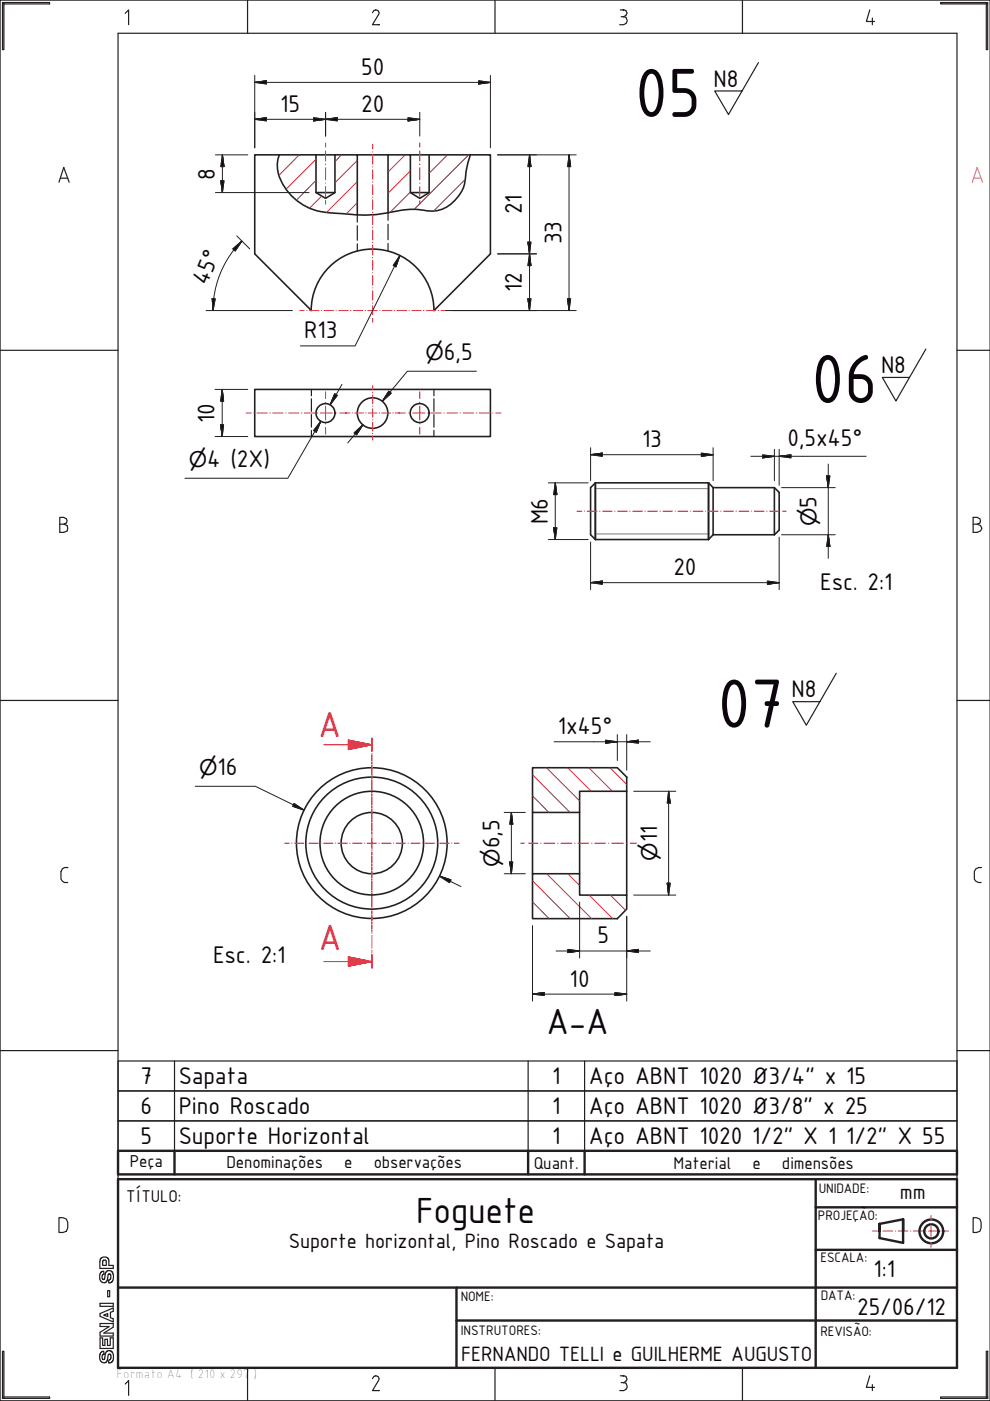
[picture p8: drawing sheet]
<svg xmlns="http://www.w3.org/2000/svg" width="210mm" height="297mm" viewBox="0 0 210 297" stroke-linecap="round" stroke-linejoin="round" font-family="sans-serif">
<g fill="none" stroke="#231f20" stroke-width=".34">
<path d="M59.2 32.8h-5.2v21l12.1 12M59.2 32.8a7.9 7.9 0 0 0 2 8 12.7 12.7 0 0 0 10.4 4.4 34.7 34.7 0 0 0 13.5-.6 16.5 16.5 0 0 1 5.9 .1 7.7 7.7 0 0 0 7.5-5.5 28.4 28.4 0 0 1 1.2-6.4M59.2 32.8h7.8v8l2.1 1.3 1.9-1.3v-8h4.8v12.8M67 32.8h4M75.8 32.8h6.5M87 32.8h4M99.7 32.8h-8.7v8l-2 1.3-2-1.3v-8h-4.7v12.3M99.7 32.8h4.3v21l-12 12M67 40.8h4M87 40.8h4M66 65.8a13 13 0 0 1 13-13 13 13 0 0 1 13 13M54 82.6h50v10h-50z"/>
<path d="M126.3 102.4l-1 1v3.1v6.9l1 1M126.3 102.4v12M126.3 102.4h24M126.3 114.4h24M150.3 102.4v12M150.3 102.4l1 1M151.3 103.4h12.9M151.3 113.4h12.9M151.3 103.4v10M151.3 113.4l-1 1M164.2 103.4v10M164.2 103.4l1.1 1v1v7l-1.1 1"/>
<path d="M112.9 172.3v12.9M112.9 162.8h18l2 2v3h-10v4.5h-10zM122.9 172.3v12.9M132.9 167.8v22M112.9 185.2h10v4.6h10v2.9l-2 2.1h-18z"/>
<circle cx="69" cy="87.6" r="2.01"/>
<circle cx="79" cy="87.6" r="3.2"/>
<circle cx="89" cy="87.6" r="2.01"/>
<circle cx="78.9" cy="178.8" r="16"/>
<circle cx="78.9" cy="178.7" r="14"/>
<circle cx="78.9" cy="178.8" r="6.5"/>
<circle cx="78.9" cy="178.8" r="11"/>
</g>
<g fill="none" stroke="#231f20" stroke-width=".25">
<path d="M75.8 45.6v1.5M75.8 47.9v3M75.8 51.7v1.6M82.3 45.1v1.6M82.3 47.6v3.2M82.3 51.6v1.7M66 82.6v1.3M66 84.6v2.6M66 87.9v2.7M66 91.2v1.4M92 82.6v1.3M92 84.6v2.6"/>
<path d="M92 87.9v2.7M92 91.2v1.4"/>
</g>
<path d="M126.3 103.6h24M126.3 113.2h24" fill="none" stroke="#7e8183" stroke-width=".21"/>
<g fill="none" stroke="#ee253a" stroke-width=".21">
<path d="M73.9 157.9h5M78.9 156.6v2.7M78.9 159.7v.6M78.9 160.7v2.8M78.9 163.9v.5M78.9 164.9v2.7M78.9 168.1v.5M78.9 169.1v2.7M78.9 172.3v.5M78.9 173.2v2.8M78.9 176.4v.6M78.9 177.4v2.8"/>
<path d="M78.9 180.6v.5M78.9 181.6v2.7M78.9 184.8v.5M78.9 185.8v2.7M78.9 189v.5M78.9 189.9v2.8M78.9 193.1v.6M78.9 194.1v2.8M78.9 197.3v.6M78.9 198.3v2.7M78.9 201.5v.6M78.9 202.5v2.7"/>
</g>
<path d="M78.9 156.6v2.7M78.9 202.5v2.7" fill="none" stroke="#ee253a" stroke-width=".38"/>
<path d="M73.9 158.9l5-1z" fill="#ee253a"/>
<path d="M73.9 158.9l5-1z" fill="none" stroke="#ee253a" stroke-width=".21"/>
<path d="M73.9 156.9l5 1-5 1z" fill="#ee253a"/>
<path d="M68.7 157.9h5.2M73.9 156.9l5 1-5 1zM73.9 203.9h5" fill="none" stroke="#ee253a" stroke-width=".21"/>
<path d="M73.9 204.8l5-.9z" fill="#ee253a"/>
<path d="M73.9 204.8l5-.9z" fill="none" stroke="#ee253a" stroke-width=".21"/>
<path d="M73.9 202.9l5 1-5 .9z" fill="#ee253a"/>
<g fill="none" stroke="#ee253a" stroke-width=".21">
<path d="M69.1 30.3v.9M69.1 32v2.1M69.1 34.8v.1M69.1 35.5v2.6M69.1 38.8v.1M69.1 39.6v2.1M79 30.6v1M79 32.2h.1M79 32.7v2.1M79 35.3v.1M79 36v2M79 38.5v.1"/>
<path d="M79 39.1v2.2M89 30.3v.9M89 32v2.1M89 34.8v.1M89 35.5v2.6M89 38.8v.1M89 39.6v2.1M69.1 42.5v.8M79 41.8h.1M79 42.4v2M79 45v.1M79 45.6v2"/>
<path d="M79 48.2h.1M79 48.8v2.1M79 51.4v.1M79 52v2.1M79 54.6v.1M79 55.2v2.1M79 57.8v.1M79 58.4v2.1M89 42.5v.8M63.6 65.8h.9M65 65.8h.1M65.6 65.8h2.1"/>
<path d="M68.1 65.8h.1M68.7 65.8h2M71.3 65.8h.1M71.8 65.8h2M74.3 65.8h.1M74.9 65.8h2M77.4 65.8h.1M78 65.8h2M79 61v.1M79 61.6v2.1M79 64.2v.1M79 64.8v1.9"/>
<path d="M79 67.5v.8M80.5 65.8h.1M81.1 65.8h2.1M83.7 65.8h.1M84.2 65.8h2M86.7 65.8h.1M87.3 65.8h2M89.8 65.8h.1M90.4 65.8h2M92.9 65.8h.1M93.5 65.8h1M52.2 87.6h1.1"/>
<path d="M53.9 87.6h.1M54.5 87.6h2.2M57.2 87.6h.1M57.8 87.6h2.2M60.6 87.6h.1M61.2 87.6h2.2M63.9 87.6h.1M64.6 87.6h2.2M67.3 87.6h.1M68 87.6h2.5M69.1 83.1v1.4M69.1 85.3v.1"/>
<path d="M69.1 86.1v2.9M69.1 89.8v.1M69.1 90.6v1.4M71.2 87.6h.1M72.1 87.6h2.1M74.7 87.6h.1M75.2 87.6h1.9M77.6 87.6h.1M78.1 87.6h1.9M79 81.8v.9M79 83.2v.1M79 83.7v1.9"/>
<path d="M79 86.1v.1M79 86.6v1.9M79 89h.1M79 89.5v1.9M79 91.8v.1M79 92.4v.9M80.4 87.6h.1M81 87.6h1.9M83.3 87.6h.1M86 87.6h-2.1M86.7 87.6h.1M87.6 87.6h2.5"/>
<path d="M89 83.1v1.4M89 85.3v.1M89 86.1v2.9M89 89.8v.1M89 90.6v1.4M90.7 87.6h.1M91.4 87.6h2.2M94.2 87.6h.1M94.8 87.6h2.2M97.6 87.6h.1M98.3 87.6h2.2M101.1 87.6h.1"/>
<path d="M101.7 87.6h2.2M104.5 87.6h.1M105.1 87.6h1.2M122.4 108.4h1M124 108.4h.1M124.5 108.4h2.1M127.2 108.4h.1M127.8 108.4h2M130.3 108.4h.1M131 108.4h2.1M133.6 108.4h.1M134.2 108.4h2.1"/>
<path d="M136.8 108.4h.1M137.4 108.4h2.1M140 108.4h.1M140.6 108.4h2.1M143.2 108.4h.1M143.8 108.4h2.1M146.4 108.4h.1M147 108.4h2.1M149.6 108.4h.1M152.3 108.4h-2.1M152.9 108.4h.1M153.5 108.4h2.1"/>
<path d="M156.1 108.4h.1M156.7 108.4h2.1M159.3 108.4h.1M160 108.4h2.1M162.6 108.4h.1M163.2 108.4h1.9M165.9 108.4h.8M60.4 178.8h1M61.9 178.8h.1M62.5 178.8h1.9M64.9 178.8h.1M65.5 178.8h2"/>
<path d="M68 178.8h.1M68.6 178.8h2M71.1 178.8h.1M71.7 178.8h2M74.2 178.8h.1M74.8 178.8h2M77.3 178.8h.1M77.9 178.8h1.9M78.9 160.3v.9M78.9 161.8h.1M78.9 162.3v2M78.9 164.8v.1"/>
<path d="M78.9 165.4v2M78.9 167.9v.1M78.9 168.5v2M78.9 171v.1M78.9 171.6v2M78.9 174.1v.1M78.9 174.7v2M78.9 177.2h.1M78.9 177.8v1.9M80.4 178.8h.1M80.9 178.8h2M83.4 178.8h.1"/>
<path d="M84 178.8h2M86.5 178.8h.1M87.1 178.8h2M89.6 178.8h.1M90.2 178.8h2M92.7 178.8h.1M93.3 178.8h2M95.8 178.8h.1M96.4 178.8h1M110.5 178.8h.8M112.1 178.8h2M114.7 178.8h.1"/>
<path d="M115.4 178.8h2.3M118.3 178.8h.1M119 178.8h2.3M121.9 178.8h.1M122.6 178.8h2.3M125.5 178.8h.1M126.2 178.8h2.3M129.1 178.8h.1M129.8 178.8h2.4M132.9 178.8h.1M133.7 178.8h1.3M78.9 180.3h.1"/>
<path d="M78.9 180.8v2M78.9 183.3v.1M78.9 183.9v2M78.9 186.4v.1M78.9 187v2M78.9 189.5v.1M78.9 190.1v2M78.9 192.6v.1M78.9 193.2v2M78.9 195.7h.1M78.9 196.3v1M68.7 203.9h5.2"/>
<path d="M73.9 202.9l5 1-5 .9zM197.5 257.7v1.1M197.5 259.4h.1M197.5 260v2.2M185.1 261h1M186.6 261h.1M187.3 261h2M189.9 261h.1M190.5 261h2.1M193.1 261h.1M193.7 261h2.1M196.3 261h.1"/>
<path d="M196.9 261h2.1M197.5 262.7v.1M197.5 263.3v1.1M199.5 261h.1M200.2 261h1"/>
</g>
<g fill="none" stroke="#231f20" stroke-width=".25">
<path d="M.8 .5v10h-.3v-10h10v.3h-10M25 7.1h178v282.9h-178zM26.6 2.8l.7-.7v3.1M52.5 0v7.1M79.6 2.1l.5 .1 .3 .5-1.4 2.5h1.4h-.1M79.7 2.1l-.4 .1-.3 .5M105 0v7.1M131.6 2.1l1.2 .1 .2 .6-.2 .4-.5 .3M131.7 3.5h.6M132.2 2.1h.1h-.1M132.3 3.5l.5 .2 .2 .9-.2 .4-.5 .2h-.9M157.5 0v7.1"/>
<path d="M184.5 2.1l-.7 2.5h1.7h-.2M185 3.8v1.4M209.2 .5v10h.3v-10h-10v.3h10M209.9 0h-209.9v297h209.9M12.8 37.8h1.6M14.7 38.6l-1.2-3.1-1 3.1M0 74.3h25M203 74.3h6.9M12.7 109.7h.8l.6 .3 .1 .4-.1 .5-.6 .2 .7 .3 .2 .6-.2 .6-.7 .3h-.8zM12.7 111.1h.8M206.4 111.1h.9l.5-.2 .2-.5-.2-.4-.5-.3h-.9v3.2h.9l.7-.3 .3-.6-.3-.6-.7-.3M0 148.5h25"/>
<path d="M203 148.5h6.9M14.4 183.9h-.7l-.5 .3-.3 .6v1.6l.8 .7h.7M208 183.9h.1h-.6l-.5 .3-.3 .6v1.6l.3 .4 .5 .3h.6M0 222.7h25M25 225h178v6.3h-178h178v6.3h-178h178v6.4h-178zM37 225v19M112 225v19M124 225v19M203 222.7h6.9M12.5 258.2h.9l.7 .3 .3 .7v1.1l-.3 .8-.7 .2h-.9zM206.4 258.2h.7l.7 .3 .3 .7v1.1l-.3 .8-.7 .2h-.7zM21.2 268.9v-1.8l.3-.4 .4-.2 .7 .1 .4 .3 .1 1.4h.9v.6h-2.8"/>
<path d="M21.2 276.3h2.8v.7h-2.8zM21.2 278.5l2.8-1.2v.7l-.6 .2v1.2l.6 .2v.7l-2.8-1.2zM21.3 269.9l.5-.4a.41 .41 0 0 1 .1 .7l-.3 .3 .1 .5a.24 .24 0 0 0 .2 .3 .24 .24 0 0 0 .3-.2l.3-1.4a.88 .88 0 0 1 .9-.3 .88 .88 0 0 1 .6 .8v1.1l-.3 .5-.4 .2-.3-.1v-.5l.5-.4v-.7l-.4-.2-.2 .2-.1 1-.2 .5-.3 .1h-.5l-.4-.3-.3-.5v-.8zM21.9 267.2l.4-.1 .2 .2v1h-.7zM22 278.8l.8-.3v.6zM22.1 271.9h.1M22.8 273.6h.5v1.3h-.5zM.5 296.2h10v.3h-10v-10h.3v10M21.2 280.6h2.8v.8l-2 1.2h2v.7h-2.8v-.8l2-1.3h-2zM21.2 283.7h.6v1.6h.4v-1.3h.6v1.3h.6v-1.6h.6v2.2h-2.8zM21.4 286.7a.37 .37 0 0 1 .5-.2 .37 .37 0 0 1 .1 .6l-.4 .4v.4l.3 .4 .3-.2 .3-1.5 .5-.2 .6 .1 .5 .8-.1 1.1-.4 .5h-.6v-.4l.4-.3 .2-.4-.1-.6-.4-.1-.4 1.6-.5 .2-.7-.2a1.6 1.6 0 0 1-.3-1.7zM25 289.8v.2h.2"/>
<path d="M26.6 293.4l.7-.7v3.1M52.5 290v7M79.6 291.7l.5 .1 .3 .5-1.4 2.5h1.4h-.1M79.7 291.7l-.4 .1-.3 .5M105 290v7M131.6 291.7l1.2 .1 .2 .6-.2 .4-.5 .3M131.7 293.1h.6M132.2 291.7h.1h-.1M132.3 293.1l.5 .2 .2 .9-.2 .4-.5 .2h-.9M157.5 290v7M184.5 291.7l-.7 2.5h1.7h-.2M185 293.6v1.2"/>
<path d="M209.5 296.2h-10v.3h10v-10h-.3v10"/>
</g>
<path d="M206.5 37.8h1.6M208.4 38.6l-1.1-3.1-1.1 3.1" fill="none" stroke="#ede80a" stroke-width=".25"/>
<g fill="none" stroke="#231f20" stroke-width=".51">
<path d="M25 244h178v5h-178zM25 250h178v40h-178zM37 244v5M112 244v5M124 244v5M173 256h30M173 250v40M191.5 258.5l-4.9 1M25 273h178M96.8 280h106.2M96.8 273v17M173 265h30"/>
<path d="M191.5 261v-2.5v5l-4.9-1v-3v1.5"/>
<circle cx="197.5" cy="261.1" r="2.52"/>
<circle cx="197.5" cy="261.1" r="1.5"/>
</g>
<g fill="none" stroke="#992528" stroke-width=".21">
<path d="M63.5 32.8l-4.3 4.4M67 38.2l-4.1 4.2M67 33.8l-6.3 6.3M72.4 32.8l-1.4 1.5M75.8 38.5l-6.6 6.6M75.8 34l-4.8 4.8M85.9 32.8l-3.6 3.7M87 36.2l-4.7 4.8M94.9 32.8l-3.9 3.9M98.7 38l-6.7 6.7M99.4 32.8l-11.6 11.6M68.3 41.6l-2.6 2.5"/>
<path d="M75.8 43l-2.4 2.4M87 40.7l-4.3 4.3M112.9 168.7l3.5 3.6M112.9 164.3l8 8M115.9 162.8l7 7M120.4 162.8l5 5M124.9 162.8l5 5M129.4 162.8l3.5 3.5M112.9 191.2l3.6 3.6M112.9 186.7l8 8.1M116 185.2l9.5 9.6M120.4 185.2l2.5 2.5"/>
<path d="M125 189.8l5 5M129.5 189.8l3.2 3.2"/>
</g>
<path d="M125.3 123.5l2.5-.3zM125.3 123.5h2.5" fill="none" stroke="#231f20" stroke-width=".21"/>
<path d="M125.3 123.4h2.5" fill="none" stroke="#0c050d" stroke-width=".34"/>
<path d="M125.3 123.5l2.5-.3v.7z" fill="#0c050d"/>
<path d="M125.3 123.5l2.5-.3v.7zM162.8 123.9l2.5-.4zM162.8 123.5h2.5" fill="none" stroke="#231f20" stroke-width=".21"/>
<path d="M162.8 123.7h2.5" fill="none" stroke="#0c050d" stroke-width=".34"/>
<path d="M162.8 123.2l2.5 .3-2.5 .4z" fill="#0c050d"/>
<path d="M125.3 114.9v10.1M165.3 113.9v11.1M175.3 100.9l.4 2.5zM175.7 100.9v2.5M127.8 123.5h35M162.8 123.2l2.5 .3-2.5 .4z" fill="none" stroke="#231f20" stroke-width=".21"/>
<path d="M175.5 100.9v2.5" fill="none" stroke="#0c050d" stroke-width=".34"/>
<path d="M175.3 100.9h.7l-.3 2.5z" fill="#0c050d"/>
<path d="M175.3 100.9h.7l-.3 2.5zM175.7 113.4v2.5M175.7 113.4l.3 2.5z" fill="none" stroke="#231f20" stroke-width=".21"/>
<path d="M175.8 113.4v2.5" fill="none" stroke="#0c050d" stroke-width=".34"/>
<path d="M175.7 113.4l.3 2.5h-.7z" fill="#0c050d"/>
<path d="M175.7 98.4v2.5M117.4 111.9l.4 2.5zM117.8 111.9v2.5M165.8 113.4h11.4M165.8 103.4h11.4M175.7 103.4v10M175.7 115.9v2.5M175.7 113.4l.3 2.5h-.7z" fill="none" stroke="#231f20" stroke-width=".21"/>
<path d="M117.6 111.9v2.5" fill="none" stroke="#0c050d" stroke-width=".34"/>
<path d="M117.4 111.9h.7l-.3 2.5z" fill="#0c050d"/>
<path d="M117.4 111.9h.7l-.3 2.5zM117.8 102.4l.3 2.5zM117.8 102.4v2.5" fill="none" stroke="#231f20" stroke-width=".21"/>
<path d="M117.9 102.4v2.5" fill="none" stroke="#0c050d" stroke-width=".34"/>
<path d="M117.8 102.4l.3 2.5h-.7z" fill="#0c050d"/>
<path d="M148.8 96.7l2.5-.3zM148.8 96.4h2.5M116.3 102.4h8.5M116.3 114.4h8.5M117.8 102.4l.3 2.5h-.7zM117.8 104.9v7" fill="none" stroke="#231f20" stroke-width=".21"/>
<path d="M148.8 96.6h2.5" fill="none" stroke="#0c050d" stroke-width=".34"/>
<path d="M148.8 96.1l2.5 .3-2.5 .3z" fill="#0c050d"/>
<path d="M125.3 96.4l2.5-.3zM125.3 96.4h2.5M148.8 96.1l2.5 .3-2.5 .3z" fill="none" stroke="#231f20" stroke-width=".21"/>
<path d="M125.3 96.2h2.5" fill="none" stroke="#0c050d" stroke-width=".34"/>
<path d="M125.3 96.4l2.5-.3v.6z" fill="#0c050d"/>
<path d="M125.3 96.4l2.5-.3v.6zM125.3 94.9v7M127.8 96.4h21M151.3 94.9v7M165.3 96.7l2.5-.3zM165.3 96.7h2.5" fill="none" stroke="#231f20" stroke-width=".21"/>
<path d="M165.3 96.6h2.5" fill="none" stroke="#0c050d" stroke-width=".3"/>
<path d="M165.3 96.7l2.5-.3v.7z" fill="#0c050d"/>
<path d="M161.8 97.1l2.4-.4zM161.8 96.7h2.4M165.3 96.7l2.5-.3v.7z" fill="none" stroke="#231f20" stroke-width=".21"/>
<path d="M161.8 96.9h2.4" fill="none" stroke="#0c050d" stroke-width=".34"/>
<path d="M161.8 96.4l2.4 .3-2.4 .4z" fill="#0c050d"/>
<path d="M159.3 96.7h2.5M161.8 96.4l2.4 .3-2.4 .4zM164.2 96.7h1.1M164.2 95.3v6.6M165.3 95.3v7.6M167.8 96.7h15.9M62.2 170.6l2.3 1.1" fill="none" stroke="#231f20" stroke-width=".21"/>
<path d="M62.1 170.9l2.4 .8z" fill="#0c050d"/>
<path d="M62.1 170.9l2.4 .8z" fill="none" stroke="#231f20" stroke-width=".21"/>
<path d="M62.4 170.3l2.1 1.4-2.4-.8z" fill="#0c050d"/>
<path d="M62.4 170.3l2.1 1.4-2.4-.8zM93.2 185.8l2.3 1.1" fill="none" stroke="#231f20" stroke-width=".21"/>
<path d="M93.2 185.8l2.4 .8z" fill="#0c050d"/>
<path d="M93.2 185.8l2.4 .8z" fill="none" stroke="#231f20" stroke-width=".21"/>
<path d="M93.2 185.8l2.4 .8-.3 .6z" fill="#0c050d"/>
<path d="M41.4 166.7h12.8l8 3.9M93.2 185.8l2.4 .8-.3 .6zM95.5 186.9l2.3 1.1M141.5 187.2l.3 2.6zM141.8 187.2v2.6" fill="none" stroke="#231f20" stroke-width=".21"/>
<path d="M141.7 187.2v2.6" fill="none" stroke="#0c050d" stroke-width=".3"/>
<path d="M141.5 187.2h.7l-.4 2.6z" fill="#0c050d"/>
<path d="M141.8 167.8v2.5M141.8 167.8l.4 2.5zM141.5 187.2h.7l-.4 2.6z" fill="none" stroke="#231f20" stroke-width=".21"/>
<path d="M142 167.8v2.5" fill="none" stroke="#0c050d" stroke-width=".34"/>
<path d="M141.8 167.8l.4 2.5h-.7z" fill="#0c050d"/>
<path d="M134.4 167.8h8.9M141.8 170.3v16.9M141.8 167.8l.4 2.5h-.7zM108.1 182.8l.4 2.4zM108.5 182.8v2.4M134.4 189.8h8.9" fill="none" stroke="#231f20" stroke-width=".21"/>
<path d="M108.3 182.8v2.4" fill="none" stroke="#0c050d" stroke-width=".34"/>
<path d="M108.1 182.8h.7l-.3 2.4z" fill="#0c050d"/>
<path d="M108.5 172.3l.3 2.5zM108.5 172.3v2.5M108.1 182.8h.7l-.3 2.4z" fill="none" stroke="#231f20" stroke-width=".21"/>
<path d="M108.6 172.3v2.5" fill="none" stroke="#0c050d" stroke-width=".3"/>
<path d="M108.5 172.3l.3 2.5h-.7z" fill="#0c050d"/>
<path d="M106.9 172.3h4.5M108.5 172.3l.3 2.5h-.7zM108.5 174.8v8M106.9 185.2h4.5M112.9 210.8l2.5-.4zM112.9 210.8h2.5" fill="none" stroke="#231f20" stroke-width=".21"/>
<path d="M112.9 210.6h2.5" fill="none" stroke="#0c050d" stroke-width=".34"/>
<path d="M112.9 210.8l2.5-.4v.7z" fill="#0c050d"/>
<path d="M112.9 210.8l2.5-.4v.7zM130.4 211.1l2.5-.3zM130.4 210.8h2.5" fill="none" stroke="#231f20" stroke-width=".21"/>
<path d="M130.4 210.9h2.5" fill="none" stroke="#0c050d" stroke-width=".3"/>
<path d="M130.4 210.4l2.5 .4-2.5 .3z" fill="#0c050d"/>
<path d="M112.9 196.3v16M132.9 194.3v18M115.4 210.8h15M130.4 210.4l2.5 .4-2.5 .3zM132.9 201.6l2.5-.3zM132.9 201.6h2.5" fill="none" stroke="#231f20" stroke-width=".21"/>
<path d="M132.9 201.5h2.5" fill="none" stroke="#0c050d" stroke-width=".34"/>
<path d="M132.9 201.6l2.5-.3v.7z" fill="#0c050d"/>
<path d="M120.4 202l2.5-.4zM120.4 201.6h2.5M132.9 201.6l2.5-.3v.7z" fill="none" stroke="#231f20" stroke-width=".21"/>
<path d="M120.4 201.8h2.5" fill="none" stroke="#0c050d" stroke-width=".34"/>
<path d="M120.4 201.3l2.5 .3-2.5 .4z" fill="#0c050d"/>
<path d="M132.9 157.3l2.5-.4zM132.9 157.3h2.5M122.9 191.3v11.8M132.9 194.3v8.8M117.9 201.6h2.5M120.4 201.3l2.5 .3-2.5 .4zM122.9 201.6h10M135.4 201.6h2.5" fill="none" stroke="#231f20" stroke-width=".21"/>
<path d="M132.9 157.1h2.5" fill="none" stroke="#0c050d" stroke-width=".34"/>
<path d="M132.9 157.3l2.5-.4v.7z" fill="#0c050d"/>
<path d="M128.4 157.6l2.5-.3zM128.4 157.3h2.5M132.9 157.3l2.5-.4v.7z" fill="none" stroke="#231f20" stroke-width=".21"/>
<path d="M128.4 157.4h2.5" fill="none" stroke="#0c050d" stroke-width=".3"/>
<path d="M128.4 156.9l2.5 .4-2.5 .3z" fill="#0c050d"/>
<path d="M69.1 25.3l2.5-.3zM69.1 25.3h2.5M128.4 156.9l2.5 .4-2.5 .3zM128.4 157.3h-10.9M130.9 157.3h2M130.9 155.7v5.5M132.9 155.7v7.6M135.4 157.3h2.5" fill="none" stroke="#231f20" stroke-width=".21"/>
<path d="M160.9 13.3l-6.4 11-2.9-5h5.8M196.4 74l-6.4 11-2.9-5h5.8M177.4 142.8l-6.4 11-2.9-5h5.8" fill="none" stroke="#231f20" stroke-width=".25"/>
<path d="M69.1 25.1h2.5" fill="none" stroke="#0c050d" stroke-width=".34"/>
<path d="M69.1 25.3l2.5-.3v.6z" fill="#0c050d"/>
<path d="M69.1 25.3l2.5-.3v.6zM86.5 25.6l2.5-.3zM86.5 25.3h2.5" fill="none" stroke="#231f20" stroke-width=".21"/>
<path d="M86.5 25.5h2.5" fill="none" stroke="#0c050d" stroke-width=".34"/>
<path d="M86.5 25l2.5 .3-2.5 .3z" fill="#0c050d"/>
<path d="M54 17.5l2.5-.4zM54 17.5h2.5M69.1 23.8v5.1M71.6 25.3h14.9M86.5 25l2.5 .3-2.5 .3zM89 23.8v5.1" fill="none" stroke="#231f20" stroke-width=".21"/>
<path d="M54 17.3h2.5" fill="none" stroke="#0c050d" stroke-width=".34"/>
<path d="M54 17.5l2.5-.4v.7z" fill="#0c050d"/>
<path d="M54 17.5l2.5-.4v.7zM101.5 17.5h2.5M101.5 17.8l2.5-.3z" fill="none" stroke="#231f20" stroke-width=".21"/>
<path d="M101.5 17.6h2.5" fill="none" stroke="#0c050d" stroke-width=".34"/>
<path d="M101.5 17.1l2.5 .4-2.5 .3z" fill="#0c050d"/>
<path d="M54 16v15.3M56.5 17.5h45M101.5 17.1l2.5 .4-2.5 .3zM104 16v15.3M66.5 25.6l2.6-.3zM66.5 25.3h2.6" fill="none" stroke="#231f20" stroke-width=".21"/>
<path d="M66.5 25.5h2.6" fill="none" stroke="#0c050d" stroke-width=".34"/>
<path d="M66.5 25l2.6 .3-2.6 .3z" fill="#0c050d"/>
<path d="M54 25.3l2.5-.3zM54 25.3h2.5M66.5 25l2.6 .3-2.6 .3z" fill="none" stroke="#231f20" stroke-width=".21"/>
<path d="M54 25.1h2.5" fill="none" stroke="#0c050d" stroke-width=".34"/>
<path d="M54 25.3l2.5-.3v.6z" fill="#0c050d"/>
<path d="M54 25.3l2.5-.3v.6zM54 23.8v7.5M56.5 25.3h10M69.1 23.8v5.1M82.7 83.2l-1.6 1.9" fill="none" stroke="#231f20" stroke-width=".21"/>
<path d="M82.5 82.9l-1.4 2.2z" fill="#0c050d"/>
<path d="M82.5 82.9l-1.4 2.2z" fill="none" stroke="#231f20" stroke-width=".21"/>
<path d="M82.5 82.9l.5 .5-1.9 1.7z" fill="#0c050d"/>
<path d="M77 90.1l-1.6 1.9M82.5 82.9l.5 .5-1.9 1.7z" fill="none" stroke="#231f20" stroke-width=".21"/>
<path d="M77 90.1l-1.4 2.1z" fill="#0c050d"/>
<path d="M77 90.1l-1.4 2.1z" fill="none" stroke="#231f20" stroke-width=".21"/>
<path d="M75.1 91.8l1.9-1.7-1.4 2.1z" fill="#0c050d"/>
<path d="M101.1 78.7h-14.7l-5.3 6.4M71.3 83.7l-1.3 2.1M75.1 91.8l1.9-1.7-1.4 2.1zM75.4 92l-1.6 1.9" fill="none" stroke="#231f20" stroke-width=".21"/>
<path d="M71 83.5l-1 2.3z" fill="#0c050d"/>
<path d="M71 83.5l-1 2.3z" fill="none" stroke="#231f20" stroke-width=".21"/>
<path d="M71 83.5l.6 .3-1.6 2z" fill="#0c050d"/>
<path d="M68 89.3l-1.2 2.2M71 83.5l.6 .3-1.6 2z" fill="none" stroke="#231f20" stroke-width=".21"/>
<path d="M68 89.3l-.9 2.3z" fill="#0c050d"/>
<path d="M68 89.3l-.9 2.3z" fill="none" stroke="#231f20" stroke-width=".21"/>
<path d="M68 89.3l-.9 2.3-.6-.3z" fill="#0c050d"/>
<path d="M84.8 54.2l-1.1 2.2M68 89.3l-.9 2.3-.6-.3zM68 89.3l-6.9 12.1h-21.9M72.5 81.5l-1.2 2.2" fill="none" stroke="#231f20" stroke-width=".21"/>
<path d="M84.8 54.2l-.8 2.4z" fill="#0c050d"/>
<path d="M84.8 54.2l-.8 2.4z" fill="none" stroke="#231f20" stroke-width=".21"/>
<path d="M84.8 54.2l-.8 2.4-.6-.3z" fill="#0c050d"/>
<path d="M83.7 56.4l-8.4 16.9h-11.6M84.8 54.2l-.8 2.4-.6-.3zM120.4 63.3l.3 2.5zM120.7 63.3v2.5" fill="none" stroke="#231f20" stroke-width=".21"/>
<path d="M120.5 63.3v2.5" fill="none" stroke="#0c050d" stroke-width=".3"/>
<path d="M120.4 63.3h.6l-.3 2.5z" fill="#0c050d"/>
<path d="M120.7 32.8v2.5M120.7 32.8l.3 2.5zM120.4 63.3h.6l-.3 2.5z" fill="none" stroke="#231f20" stroke-width=".21"/>
<path d="M120.9 32.8v2.5" fill="none" stroke="#0c050d" stroke-width=".34"/>
<path d="M120.7 32.8l.3 2.5h-.6z" fill="#0c050d"/>
<path d="M105.5 32.8h16.7M120.7 35.3v28M120.7 32.8l.3 2.5h-.6zM112.3 53.8l.3 2.5zM112.3 53.8v2.5M96 65.8h26.2" fill="none" stroke="#231f20" stroke-width=".21"/>
<path d="M112.5 53.8v2.5" fill="none" stroke="#0c050d" stroke-width=".3"/>
<path d="M112.3 53.8l.3 2.5h-.6z" fill="#0c050d"/>
<path d="M112.3 53.8l.3 2.5h-.6zM112 63.3l.3 2.5zM112.3 63.3v2.5" fill="none" stroke="#231f20" stroke-width=".21"/>
<path d="M112.1 63.3v2.5" fill="none" stroke="#0c050d" stroke-width=".34"/>
<path d="M112 63.3h.6l-.3 2.5z" fill="#0c050d"/>
<path d="M105.5 53.8h8.3M112.3 56.3v7M45 63.3l.2 2.5zM45.4 63.3l-.2 2.5M94.5 65.8h19.3M112 63.3h.6l-.3 2.5z" fill="none" stroke="#231f20" stroke-width=".21"/>
<path d="M45.1 63.3v2.5" fill="none" stroke="#0c050d" stroke-width=".21"/>
<path d="M45 63.3h.6l-.4 2.5z" fill="#0c050d"/>
<path d="M51.3 51.1l-1.7 1.9M45 63.3h.6l-.4 2.5z" fill="none" stroke="#231f20" stroke-width=".21"/>
<path d="M51.3 51.1l-1.4 2.1z" fill="#0c050d"/>
<path d="M51.3 51.1l-1.4 2.1z" fill="none" stroke="#231f20" stroke-width=".21"/>
<path d="M49.4 52.8l1.9-1.7-1.4 2.1z" fill="#0c050d"/>
<path d="M47.2 32.8v2.5M47.2 32.8l.3 2.5zM49.4 52.8l1.9-1.7-1.4 2.1zM49.6 53a20.8 20.8 0 0 0-4.3 10.3M50.2 50l2.8 2.8M43.7 65.8h18.3" fill="none" stroke="#231f20" stroke-width=".21"/>
<path d="M47.3 32.8v2.5" fill="none" stroke="#0c050d" stroke-width=".34"/>
<path d="M47.2 32.8l.3 2.5h-.7z" fill="#0c050d"/>
<path d="M46.8 38.3l.4 2.5zM47.2 38.3v2.5M47.2 32.8l.3 2.5h-.7z" fill="none" stroke="#231f20" stroke-width=".21"/>
<path d="M47 38.3v2.5" fill="none" stroke="#0c050d" stroke-width=".34"/>
<path d="M46.8 38.3h.7l-.3 2.5z" fill="#0c050d"/>
<path d="M45.7 32.8h6.8M46.8 38.3h.7l-.3 2.5zM47.2 35.3v3M45.7 40.8h19.8M47.1 82.6l.3 2.5zM47.1 82.6v2.5" fill="none" stroke="#231f20" stroke-width=".21"/>
<path d="M47.3 82.6v2.5" fill="none" stroke="#0c050d" stroke-width=".3"/>
<path d="M47.1 82.6l.3 2.5h-.6z" fill="#0c050d"/>
<path d="M46.8 90.1l.3 2.5zM47.1 82.6l.3 2.5h-.6zM47.1 90.1v2.5" fill="none" stroke="#231f20" stroke-width=".21"/>
<path d="M47 90.1v2.5" fill="none" stroke="#0c050d" stroke-width=".34"/>
<path d="M46.8 90.1h.6l-.3 2.5z" fill="#0c050d"/>
<path d="M112.3 32.8l.3 2.5zM112.3 32.8v2.5M45.6 82.6h6.9M45.6 92.6h6.9M46.8 90.1h.6l-.3 2.5zM47.1 85.1v5" fill="none" stroke="#231f20" stroke-width=".21"/>
<path d="M112.5 32.8v2.5" fill="none" stroke="#0c050d" stroke-width=".3"/>
<path d="M112.3 32.8l.3 2.5h-.6z" fill="#0c050d"/>
<path d="M112.3 32.8l.3 2.5h-.6zM112 51.3l.3 2.5zM112.3 51.3v2.5" fill="none" stroke="#231f20" stroke-width=".21"/>
<path d="M112.1 51.3v2.5" fill="none" stroke="#0c050d" stroke-width=".34"/>
<path d="M112 51.3h.6l-.3 2.5z" fill="#0c050d"/>
<path d="M105.5 32.8h8.3M112.3 35.3v16M105.5 53.8h8.3M112 51.3h.6l-.3 2.5z" fill="none" stroke="#231f20" stroke-width=".21"/>
<g font-size="15.8" fill="#0c050d">
<text x="134.6" y="24.8">05</text>
<text x="172" y="85.4">06</text>
<text x="152.1" y="154.3">07</text>
</g>
<g font-size="8.3" fill="#ee253a">
<text x="67.6" y="156.2">A</text>
<text x="67.7" y="201.5">A</text>
</g>
<g font-size="8.3" fill="#0c050d">
<text x="115.9" y="219.2">A-A</text>
<text x="88.3" y="259.4">Foguete</text>
</g>
<g font-size="5.5" fill="#0c050d">
<text x="76.6" y="15.9">50</text>
<text x="59.4" y="23.7">15</text>
<text x="76.6" y="23.7">20</text>
<text x="151.3" y="18.4">N8</text>
<text x="45.6" y="38.1" transform="rotate(-90 45.6 38.1)">8</text>
<text x="110.7" y="45.4" transform="rotate(-90 110.7 45.4)">21</text>
<text x="119.1" y="51.8" transform="rotate(-90 119.1 51.8)">33</text>
<text x="43.9" y="60.6" transform="rotate(-68 43.9 60.6)">45°</text>
<text x="110.7" y="62" transform="rotate(-90 110.7 62)">12</text>
<text x="64.5" y="71.7">R13</text>
<text x="94.1" y="76.3">6,5</text>
<text x="186.9" y="79.1">N8</text>
<text x="45.5" y="89.7" transform="rotate(-90 45.5 89.7)">10</text>
<text x="136.2" y="94.8">13</text>
<text x="167" y="94.5">0,5x45°</text>
<text x="44" y="98.9">4 (2X)</text>
<text x="173.2" y="107.7" transform="rotate(-90 173.2 107.7)">5</text>
<text x="116.2" y="111.2" transform="rotate(-90 116.2 111.2)">M6</text>
<text x="142.8" y="121.9">20</text>
<text x="173.9" y="125.1">Esc. 2:1</text>
<text x="167.9" y="147.8">N8</text>
<text x="118.3" y="155.7">1x45°</text>
<text x="46.2" y="164.2">16</text>
<text x="106" y="179.9" transform="rotate(-90 106 179.9)">6,5</text>
<text x="139.4" y="178.6" transform="rotate(-90 139.4 178.6)">11</text>
<text x="126.7" y="200">5</text>
<text x="45.2" y="204.3">Esc. 2:1</text>
<text x="120.8" y="209.2">10</text>
<text x="29.8" y="229.9">7</text>
<text x="37.9" y="229.9">Sapata</text>
<text x="117.1" y="229.9">1</text>
<text x="124.9" y="229.9">Aço ABNT 1020 Ø3/4&quot; x 15</text>
<text x="29.8" y="236.2">6</text>
<text x="37.9" y="236.2">Pino Roscado</text>
<text x="117.1" y="236.2">1</text>
<text x="124.9" y="236.2">Aço ABNT 1020 Ø3/8&quot; x 25</text>
<text x="29.8" y="242.6">5</text>
<text x="37.9" y="242.6">Suporte Horizontal</text>
<text x="117.1" y="242.6">1</text>
<text x="124.9" y="242.6">Aço ABNT 1020 1/2&quot; X 1 1/2&quot; X 55</text>
<text x="185.3" y="270.8">1:1</text>
<text x="181.8" y="278.8">25/06/12</text>
</g>
<g font-size="4.7" fill="#0c050d">
<text x="190.9" y="254.2">mm</text>
<text x="61.3" y="264.7">Suporte horizontal, Pino Roscado e Sapata</text>
<text x="97.8" y="288.6">FERNANDO TELLI e GUILHERME AUGUSTO</text>
</g>
<g font-size="4.6" fill="#0c050d">
<text x="90.2" y="76.3">⌀</text>
<text x="40" y="98.9">⌀</text>
<text x="173.2" y="111.6" transform="rotate(-90 173.2 111.6)">⌀</text>
<text x="42.2" y="164.2">⌀</text>
<text x="106" y="183.8" transform="rotate(-90 106 183.8)">⌀</text>
<text x="139.4" y="182.5" transform="rotate(-90 139.4 182.5)">⌀</text>
</g>
<g font-size="3.9" fill="#0c050d">
<text x="27.5" y="247.5">Peça</text>
<text x="48" y="247.6">Denominações</text>
<text x="73" y="247.6">e</text>
<text x="79.3" y="247.6">observações</text>
<text x="113.2" y="247.8">Quant.</text>
<text x="142.9" y="247.8">Material</text>
<text x="159.6" y="247.8">e</text>
<text x="165.9" y="247.8">dimensões</text>
<text x="26.8" y="254.7">TÍTULO:</text>
</g>
<g font-size="3.1" fill="#0c050d">
<text x="173.6" y="253">UNIDADE:</text>
<text x="173.5" y="258.8">PROJEÇÃO:</text>
<text x="174" y="267.7">ESCALA:</text>
<text x="97.7" y="275.8">NOME:</text>
<text x="174.1" y="275.6">DATA:</text>
<text x="97.7" y="283">INSTRUTORES:</text>
<text x="174" y="283.3">REVISÃO:</text>
</g>
<text font-size="2.7" fill="#0c050d" x="24.7" y="292.2">Formato A4 ( 210 x 297 )</text>
</svg>
